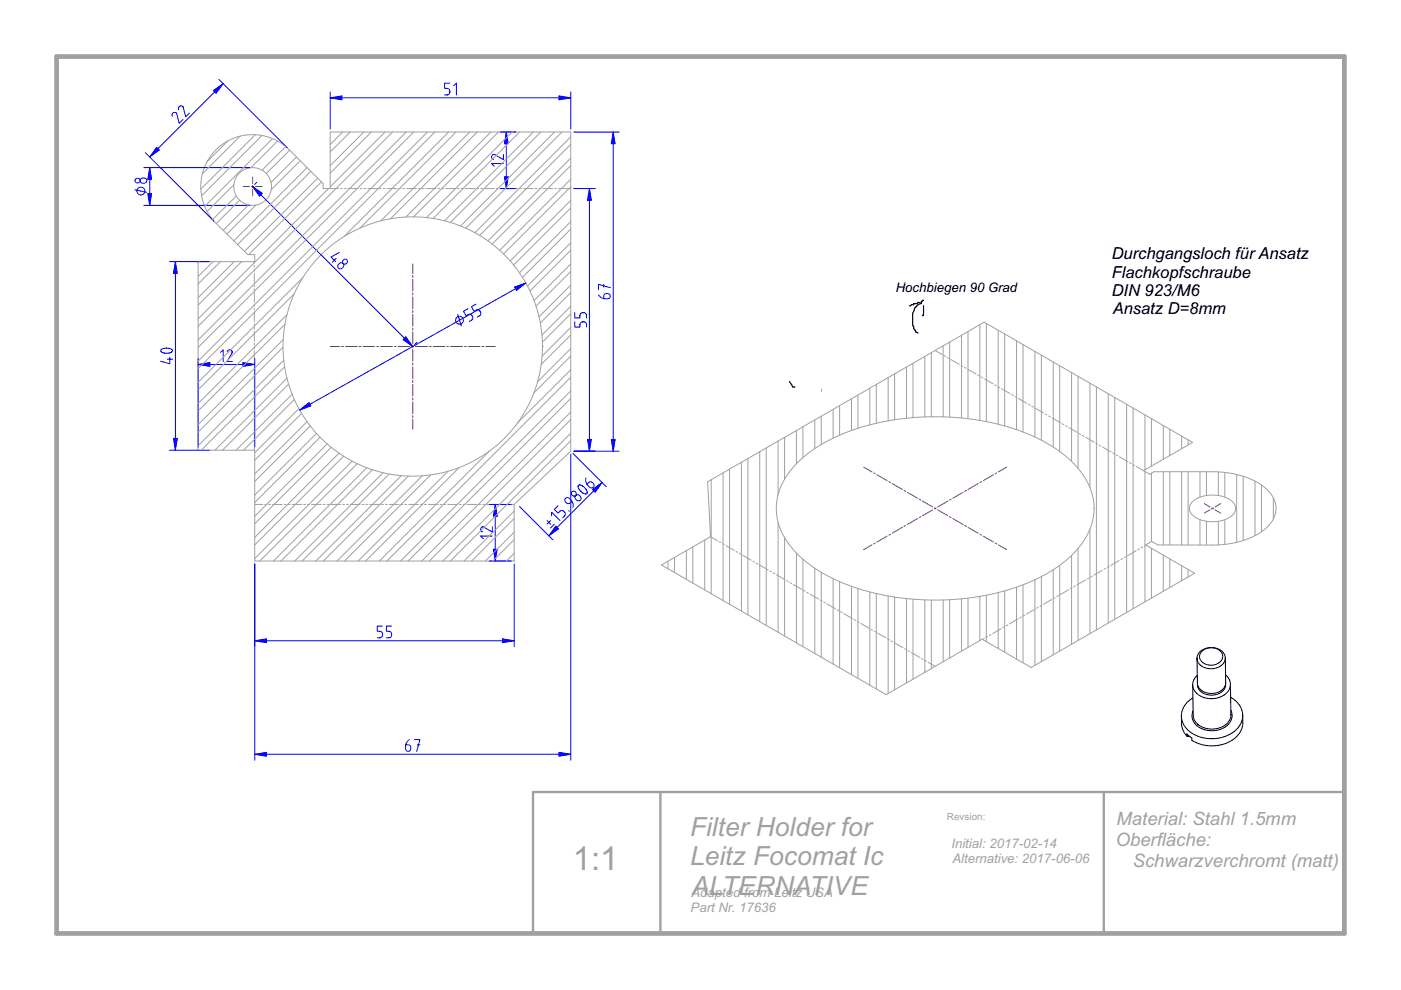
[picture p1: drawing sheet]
<svg xmlns="http://www.w3.org/2000/svg" width="297mm" height="210mm" viewBox="0 0 297 210" stroke-linecap="round" stroke-linejoin="round" font-family="sans-serif">
<g fill="none" stroke="#000" stroke-width=".21">
<path d="M254.8 137.9l-.7 .7-.3 .8 .1 .9 .6 .7 1 .6 1.1 .2 1.2-.1 1-.5M254.8 138.1l.6-.4 .8-.3h.8l.9 .1 .6 .4 .5 .5 .2 .6v.6l-.5 .8-.9 .5-1 .1-1.1-.1-.8-.5-.5-.8v-.8zM250.5 153.4l.3 1.4 .8 1.3M251.6 156.1l.7 .1M252.3 156.2h.1M253.8 143.2l-.7 1-.2 1.1 .3 1.1 .9 .9 1.2 .6 1.5 .2 1.5-.2 1.2-.5M259.9 144.9l-.1 .7-.3 .6-.6 .6-.8 .4-1 .2-.9-.1-.9-.2-.7-.5M259.9 144.7l-.2 .9-.7 .7-.9 .5-1.2 .2-1.1-.1-1-.5-.7-.7-.2-.9M260.9 147.8l1.4 1.2 .9 1.2 .3 1.6-.4 1.5-.9 1.4-1.4 1-1.7 .6-2 .3-2.1-.2-1.7-.6-1.5-1.1-.9-1.2-.4-1.5 .2-1.6 .9-1.4 1.3-1M261 150.6l.2 1.2-.2 1-.8 1-1.1 .7-1.3 .4h-1.5l-1.4-.3-1.1-.7M261 151.5l-.3 1.2-.9 1-1.2 .6-1.6 .3-1.5-.2-1.3-.6-.9-1-.3-1.2M261 151.5h.1"/>
<path d="M263.5 153.2l-.3 1.5-.9 1.4-1.5 1.1-1.8 .7-2.1 .2-2-.2-2.2-.9v-.5l-1.1-.9v.5"/>
</g>
<g fill="none" stroke="#a0a0a4" stroke-width=".21">
<path d="M70 40v-12h51v67.7l-12 11.3M71.8 40h-3.3v-1.1l-8-7.9-1.3-.9-1.4-.7-1.5-.5-1.7-.3h-2l-1.9 .3-1.9 .7-1.7 1-1.5 1.3-1.2 1.6-1 1.7-.6 1.9-.2 2.2 .1 2.2 .7 2.2 1 1.9 1.3 1.6 6.8 6.8h1.5v1.5h-12v40h12v23.4h55v-11.9M72.2 40h.4M73 40h.4M73.8 40h2.1M76.3 40h.4M77.1 40h.5M78 40h2M80.4 40h.5M81.3 40h.4M82.1 40h2.1M84.6 40h.4"/>
<path d="M85.4 40h.4M86.2 40h2.1M88.7 40h.4M89.5 40h.4M90.4 40h2M92.8 40h.4M93.7 40h.4M94.5 40h2M97 40h.4M97.8 40h.4M98.6 40h2.1M101.1 40h.4"/>
<path d="M101.9 40h.4M102.7 40h2.1M105.2 40h.4M106 40h.4M106.9 40h2M109.3 40h.5M110.2 40h.4M111 40h2.1M113.5 40h.4M114.3 40h.4M115.1 40h2.1M117.6 40h.4"/>
<path d="M118.4 40h.4M119.2 40h1.8M53.9 55.4v.4M53.9 56.3v.4M53.9 57.1v.4M53.9 57.9v2.1M53.9 60.4v.4M53.9 61.2v.4M53.9 62v2.1M53.9 64.5v.4M53.9 65.3v.4M53.9 66.2v2"/>
<path d="M53.9 68.6v.4M53.9 69.5v.4M53.9 70.3v2M53.9 72.8v.4M53.9 73.6v.4M53.9 74.4v2.1M53.9 76.9v.4M53.9 77.7v.4M53.9 78.5v2.1M115 73.5h.1M198.3 74.3l1.5 .9M200.2 75.4l.3 .2"/>
<path d="M200.9 75.8l.3 .2M201.6 76.2l1.8 1.1M203.7 77.5l.4 .2M204.5 77.9l.3 .2M205.2 78.3l1.8 1M207.3 79.5l.4 .2M208 79.9l.4 .2M53.9 81v.4M53.9 81.8v.4M53.9 82.7v2M53.9 85.1v.4M53.9 86v.4"/>
<path d="M53.9 86.8v2M53.9 89.3v.4M53.9 90.1v.4M53.9 90.9v2.1M53.9 93.4v.4M53.9 94.2v.4M53.9 95v.4M169 98.2a35.8 35.8 0 0 1 18.7-8.9 53.7 53.7 0 0 1 32.6 3.8 21.2 21.2 0 0 1 10.8 10.4 12.4 12.4 0 0 1-3.1 13.5 34.7 34.7 0 0 1-18.4 9.1 54 54 0 0 1-33.3-3.6 21.2 21.2 0 0 1-10.9-10.4 12.4 12.4 0 0 1 3.2-13.5zM208.7 80.3l1.8 1.1M210.9 81.6l.3 .2M211.6 82l.4 .2M212.3 82.4l1.8 1"/>
<path d="M214.5 83.6l.3 .3M215.2 84.1l.3 .2M215.9 84.5l1.8 1M218 85.7l.4 .2M218.8 86.1l.3 .2M219.5 86.5l1.8 1.1M221.6 87.8l.4 .2M222.3 88.2l.4 .2M223 88.6l1.8 1M225.2 89.8l.3 .2M225.9 90.2l.4 .3M226.6 90.7l1.8 1"/>
<path d="M228.8 91.9l.3 .2M229.5 92.3l.3 .2M230.2 92.7l1.8 1.1M232.3 94l.4 .2M233.1 94.4l.3 .2M233.8 94.8l1.8 1M235.9 96l.4 .2M236.6 96.4l.4 .2M237.3 96.9l1.8 1M239.5 98.1l.3 .2M240.2 98.5l.4 .2M240.9 98.9l2.8 1.6 1-.5h12.7l2.9 .3a13.2 13.2 0 0 1 9.5 4.9 5.2 5.2 0 0 1-1.7 7.1 17.8 17.8 0 0 1-11 3.3l-11.6-.1-1.3-.7-1.3 .7 10.4 6-34.7 20-10.4-6-20.3 11.8-47.7-27.5 10.4-6"/>
<path d="M242.4 99.8l10.4-6-44.1-25.5-58.7 33.8 .6 11.7M54 107h1.7M56.1 107h.4M56.9 107h.5M57.8 107h2M60.2 107h.5M61.1 107h.4M61.9 107h2.1M64.4 107h.4M65.2 107h.4M66 107h2.1M68.5 107h.4"/>
<path d="M69.3 107h.4M70.2 107h2M72.6 107h.4M73.5 107h.4M74.3 107h2M76.8 107h.4M77.6 107h.4M78.4 107h2.1M80.9 107h.4M81.7 107h.4M82.5 107h2.1M85 107h.4"/>
<path d="M85.8 107h.5M86.7 107h2M89.1 107h.5M90 107h.4M90.8 107h2.1M93.3 107h.4M94.1 107h.4M94.9 107h2.1M97.4 107h.4M98.2 107h.4M99.1 107h2M101.5 107h.4"/>
<path d="M102.4 107h.4M103.2 107h2M105.7 107h.4M106.5 107h.4M107.3 107h1.7M150.6 113.8l1.5 .8M152.5 114.8l.3 .3M153.2 115.3l.3 .2M153.9 115.7l1.8 1M156 116.9l.4 .2M156.8 117.3l.3 .2M157.5 117.7l1.8 1.1"/>
<path d="M159.6 119l.4 .2M160.3 119.4l.4 .2M161.1 119.8l1.7 1M237.3 118.9l-1.8 1M238 118.4l-.4 .3M238.7 118l-.3 .2M240.9 116.8l-1.8 1M241.6 116.4l-.4 .2M242.3 116l-.4 .2M243 115.6l-.4 .2M252.8 106.4l1.1-.7 1.4-.5 1.7-.2 1.6 .1 1.5 .5 1.1 .7 .6 .8 .1 1-.2 .6-.4 .5-1.5 .9-2 .5-2.2-.1-1.8-.6-1.3-1-.3-.7v-.6l.2-.6zM163.2 121l.4 .2"/>
<path d="M163.9 121.5l.4 .2M164.6 121.9l1.8 1M166.8 123.1l.3 .2M167.5 123.5l.3 .2M168.2 123.9l1.8 1.1M170.3 125.2l.4 .2M171.1 125.6l.3 .2M171.8 126l1.8 1M173.9 127.2l.4 .2M174.6 127.6l.4 .2M175.4 128.1l1.7 1M177.5 129.3l.4 .2"/>
<path d="M178.2 129.7l.4 .2M178.9 130.1l1.8 1M181.1 131.4l.3 .2M181.8 131.8l.3 .2M182.5 132.2l1.8 1M184.6 133.4l.4 .2M185.4 133.8l.3 .2M186.1 134.2l1.8 1.1M188.2 135.5l.4 .2M188.9 135.9l.4 .2M189.7 136.3l1.7 1M191.8 137.5l.4 .2"/>
<path d="M192.5 138l.4 .2M193.2 138.4l1.8 1M195.4 139.6l.3 .2M208.7 135.4l-.4 .2M209.4 135l-.4 .2M210.1 134.5l-.3 .2M212.3 133.3l-1.8 1M213 132.9l-.4 .2M213.7 132.5l-.4 .2M215.8 131.2l-1.8 1.1M216.5 130.8l-.3 .2M217.3 130.4l-.4 .2"/>
<path d="M219.4 129.2l-1.8 1M220.1 128.8l-.3 .2M220.8 128.3l-.3 .3M223 127.1l-1.8 1M223.7 126.7l-.4 .2M224.4 126.3l-.3 .2M226.6 125l-1.8 1.1M227.3 124.6l-.4 .2M228 124.2l-.4 .2M230.1 123l-1.8 1M230.8 122.6l-.3 .2M231.6 122.2l-.4 .2"/>
<path d="M233.7 120.9l-1.8 1.1M234.4 120.5l-.3 .2M235.1 120.1l-.3 .2M196.1 140l.3 .2M196.8 140.4l1.5 .9"/>
<circle cx="53.6" cy="39.5" r="4"/>
<circle cx="87.5" cy="73.5" r="27.5"/>
</g>
<g fill="none" stroke="#f00" stroke-width=".21">
<path d="M51.6 39.5h1.3M53.4 39.5h.4M53.6 37.5v1.4M53.6 39.3v.4M54.2 39.5h1.4M53.6 40.2v1.3M87.5 56v2M87.5 58.4v.4M87.5 59.2v2.5M70 73.5h2M72.4 73.5h.5M73.3 73.5h2.4"/>
<path d="M76.2 73.5h.4M77 73.5h2.5M79.9 73.5h.4M80.7 73.5h2.5M83.6 73.5h.4M84.4 73.5h2.5M87.3 73.5h.4M87.5 62.1v.4M87.5 62.9v2.5M87.5 65.8v.4M87.5 66.7v2.4M87.5 69.5v.5"/>
<path d="M87.5 70.4v2.4M87.5 73.3v.4M87.5 74.1v2.5M87.5 77v.4M87.5 77.8v2.5M88.1 73.5h2.5M91 73.5h.4M91.8 73.5h2.5M94.7 73.5h.4M95.6 73.5h2.4M98.4 73.5h.5M99.3 73.5h2.5"/>
<path d="M102.2 73.5h.4M103 73.5h2M87.5 80.7v.4M87.5 81.5v2.5M87.5 84.4v.4M87.5 85.2v2.5M87.5 88.1v.4M87.5 88.9v2.1M183.1 99l1.8 1.1M213.4 99l-1.7 1.1M184.9 115.5l-1.8 1M185.2 100.3l.4 .2"/>
<path d="M185.6 115.1l-.4 .2M185.9 100.7l2.2 1.2M188.1 113.7l-2.2 1.2M188.4 102.1l.4 .2M188.8 113.3l-.4 .2M189.2 102.5l2.1 1.3M191.3 111.8l-2.1 1.3M191.7 104l.3 .2M192 111.4l-.3 .2M192.4 104.4l2.1 1.2M194.5 110l-2.1 1.2M194.9 105.8l.3 .2"/>
<path d="M195.2 109.5l-.3 .3M195.6 106.2l2.1 1.3M197.7 108.1l-2.1 1.2M198.1 107.7l.4 .2M198.5 107.7l-.4 .2M198.8 108.1l2.2 1.2M201 106.2l-2.2 1.3M201.3 109.5l.4 .3M201.7 105.8l-.4 .2M202 110l2.2 1.2M204.2 104.4l-2.2 1.2M204.5 111.4l.4 .2"/>
<path d="M204.9 104l-.4 .2M205.2 111.8l2.2 1.3M207.4 102.5l-2.2 1.3M207.7 113.3l.4 .2M208.1 102.1l-.4 .2M208.5 113.7l2.1 1.2M210.6 100.7l-2.1 1.2M211 115.1l.3 .2M211.3 100.3l-.3 .2M211.7 115.5l1.7 1M255.3 106.8l1.2 .7M256.5 108.1l-1.2 .7"/>
<path d="M256.9 107.7l.4 .2M257.3 107.7l-.4 .2M257.6 108.1l1.2 .7M258.8 106.8l-1.2 .7"/>
</g>
<path d="M140 167.9v30M234 167.9v30M285 167.9h-172v30" fill="none" stroke="#a0a0a4" stroke-width=".5"/>
<path d="M12 12h273v185.9h-273z" fill="none" stroke="#a0a0a4" stroke-width="1"/>
<path d="M53.6 39.5l33.9 34M54.4 38.7l-.4 .4M88.4 72.6l-.4 .4" fill="none" stroke="#00f" stroke-width=".21"/>
<path d="M85.4 72l.6-.6 1.5 2.1z" fill="#00f"/>
<path d="M85.4 72l.6-.6 1.5 2.1z" fill="#00f" stroke="#00f" stroke-width=".21"/>
<path d="M53.6 39.5l2 1.5-.6 .6z" fill="#00f"/>
<path d="M53.6 39.5l2 1.5-.6 .6z" fill="#00f" stroke="#00f" stroke-width=".21"/>
<g fill="none" stroke="#00f" stroke-width=".21">
<path d="M71.3 54.8l-.8 .8M71.8 56.1a.6 .6 0 0 1 .9-.2 .6 .6 0 0 1-.1 .9 .56 .56 0 0 1-.8 0 .56 .56 0 0 1 0-.7zM72 53.5l-1.8 1 1 1M111.5 60l-48 26.9"/>
<circle cx="73.1" cy="55.5" r=".52"/>
</g>
<path d="M253 150.7l-.3 .9 .1 .8 .4 .8 .6 .7" fill="none" stroke="#000" stroke-width=".21"/>
<path d="M63.5 86.9l2-1.5 .4 .7z" fill="#00f"/>
<path d="M63.5 86.9l2-1.5 .4 .7z" fill="#00f" stroke="#00f" stroke-width=".21"/>
<path d="M109.1 60.9l2.4-.9-2 1.6z" fill="#00f"/>
<path d="M109.1 60.9l2.4-.9-2 1.6z" fill="#00f" stroke="#00f" stroke-width=".21"/>
<g fill="none" stroke="#00f" stroke-width=".21">
<path d="M46.4 16.8l14.5 14.5M47.3 17.7l-15.6 15.6M30.9 32.4l14.4 14.5M97.1 66.7l.7 2.4M99.2 65.4l-.9 .6 .5 1 .5-.3a.71 .71 0 0 1 .8 .3 .71 .71 0 0 1-.1 .9l-.5 .3M100.9 64.5l-.9 .5 .5 1 .5-.3a.71 .71 0 0 1 .8 .4 .71 .71 0 0 1-.1 .8l-.5 .3"/>
<circle cx="97.4" cy="67.9" r=".83"/>
</g>
<path d="M253.8 139.6l.1 5.2M254.8 137.9l1-.5 1.2-.1 1.1 .2 .9 .5 .6 .8 .2 .9-.3 .8-.7 .7M250.5 151.8v1.6M252.9 145.2l.1 6.4M253.9 145l.1 .9 .6 .7M259.8 143.1l.8 .9 .3 1.1M260.9 145.1l-.4 1.3-1 1M260.9 145.1l.1 6.4M263.5 151.6v1.6" fill="none" stroke="#000" stroke-width=".21"/>
<path d="M174.2 82.5v.5" fill="none" stroke="#a0a0a4" stroke-width=".21"/>
<path d="M45.2 19.2l2.1-1.5-1.5 2.1z" fill="#00f"/>
<path d="M45.2 19.2l2.1-1.5-1.5 2.1z" fill="#00f" stroke="#00f" stroke-width=".21"/>
<path d="M33.2 31.2l.6 .6-2.1 1.5z" fill="#00f"/>
<path d="M33.2 31.2l.6 .6-2.1 1.5z" fill="#00f" stroke="#00f" stroke-width=".21"/>
<path d="M30.5 35.5h22.4M31.7 35.5v8M36.5 24.7a.54 .54 0 0 1 .2-.8 .54 .54 0 0 1 .8 .2l.5 2 .8-.7M37.9 23.3a.54 .54 0 0 1 .2-.8 .54 .54 0 0 1 .7 .2l.6 2.1 .8-.8M30.5 43.5h22.4" fill="none" stroke="#00f" stroke-width=".21"/>
<path d="M31.7 35.5l.5 2.5h-.9z" fill="#00f"/>
<path d="M31.7 35.5l.5 2.5h-.9z" fill="#00f" stroke="#00f" stroke-width=".21"/>
<path d="M31.3 41h.9l-.5 2.5z" fill="#00f"/>
<path d="M31.3 41h.9l-.5 2.5z" fill="#00f" stroke="#00f" stroke-width=".21"/>
<g fill="none" stroke="#00f" stroke-width=".21">
<path d="M29.8 38a.65 .65 0 0 1 1-.2 .65 .65 0 0 1 0 1 .66 .66 0 0 1-.8 0 .66 .66 0 0 1-.2-.8zM28.6 40.2l2.5 .6M121.5 96.1l7 7.1M110.2 107.4l7 7.1M127.7 102.3l-11.3 11.3"/>
<circle cx="29.2" cy="38.3" r=".52"/>
<circle cx="29.9" cy="40.5" r=".83"/>
</g>
<path d="M125.6 103.8l2.1-1.5-1.5 2.1z" fill="#00f"/>
<path d="M125.6 103.8l2.1-1.5-1.5 2.1z" fill="#00f" stroke="#00f" stroke-width=".21"/>
<path d="M117.8 111.5l.6 .6-2 1.5z" fill="#00f"/>
<path d="M117.8 111.5l.6 .6-2 1.5z" fill="#00f" stroke="#00f" stroke-width=".21"/>
<g fill="none" stroke="#00f" stroke-width=".21">
<path d="M35.9 55.5h8.5M37.2 55.5v40M35.9 95.5h8.5M116 110.4l.8 .7M116.8 110.4l-.8 .7M117 109.4v-.8l1.7 1.8M117.5 111.1l-.7 .8M118.3 107.2l-.8 .8 .8 .8 .4-.4a.71 .71 0 0 1 .9 .1 .71 .71 0 0 1 .1 .9l-.4 .4M120.6 108.3l.1 .1M121.3 106.3l-.4 .3a.67 .67 0 0 1-1-.1 .67 .67 0 0 1 .3-1 1.72 1.72 0 0 1 1.3 2.1M122.1 105.1a.67 .67 0 0 1 .9 .1 .67 .67 0 0 1-.2 1 .74 .74 0 0 1-.7-.3 .74 .74 0 0 1 0-.8zM122.7 102.9h.4l.8 .5 .6 .8-.1 .5h-.5l-.8-.5-.5-.8z"/>
<path d="M124.2 101.3a1.71 1.71 0 0 0 1.3 2.1 .67 .67 0 0 0 .3-.9 .67 .67 0 0 0-1-.2l-.4 .4"/>
<circle cx="121.7" cy="104.7" r=".52"/>
</g>
<path d="M36.8 93h.8l-.4 2.5z" fill="#00f"/>
<path d="M36.8 93h.8l-.4 2.5z" fill="#00f" stroke="#00f" stroke-width=".21"/>
<path d="M37.2 55.5l.4 2.5h-.8z" fill="#00f"/>
<path d="M37.2 55.5l.4 2.5h-.8z" fill="#00f" stroke="#00f" stroke-width=".21"/>
<path d="M106.1 40h3.3M106.1 28h3.3M107.4 28v12M34.2 74.1l.6-.2 .9-.1 .6 .2 .3 .4-.5 .4-1.2 .1-.7-.3-.1-.2zM35.5 76.2h1.1M36 75.7v1.4l-1.9-.5" fill="none" stroke="#00f" stroke-width=".21"/>
<path d="M259.8 139.5l.1 5.2" fill="none" stroke="#000" stroke-width=".21"/>
<path d="M195.1 64.1h-.5l-.2 .3h-.7v.2h-.4l-.5 .2M195.8 63.7l-.5 .2v.5a1.87 1.87 0 0 0-1.6 1.6l-.2 .5v2.5l.7 1.4 .4 .2M195.8 64.8v1.9l-.2 .2h.2M167.4 80.9l.7 1.2h.4" fill="none" stroke="#000" stroke-width=".25"/>
<path d="M106.9 37.5h.9l-.4 2.5z" fill="#00f"/>
<path d="M106.9 37.5h.9l-.4 2.5z" fill="#00f" stroke="#00f" stroke-width=".21"/>
<path d="M107.4 28l.4 2.5h-.9z" fill="#00f"/>
<path d="M107.4 28l.4 2.5h-.9z" fill="#00f" stroke="#00f" stroke-width=".21"/>
<path d="M70 20.7h51M106.7 34.7h-2.5l.6 .5M106.7 32.7v1.1l-1.8-1a.54 .54 0 0 0-.7 .4 .54 .54 0 0 0 .4 .6" fill="none" stroke="#00f" stroke-width=".21"/>
<path d="M70 20.7l2.5-.4v.9z" fill="#00f"/>
<path d="M70 20.7l2.5-.4v.9z" fill="#00f" stroke="#00f" stroke-width=".21"/>
<path d="M118.5 20.3l2.5 .4-2.5 .5z" fill="#00f"/>
<path d="M118.5 20.3l2.5 .4-2.5 .5z" fill="#00f" stroke="#00f" stroke-width=".21"/>
<path d="M70 19.5v7.9M95.4 17.6h-1.1v1.1h.5a.71 .71 0 0 1 .6 .7 .71 .71 0 0 1-.6 .7h-.5M96.2 18.2l.6-.6v2.5M121 19.5v7.9M130 28v67.7" fill="none" stroke="#00f" stroke-width=".21"/>
<path d="M129.6 93.2h.8l-.4 2.5z" fill="#00f"/>
<path d="M129.6 93.2h.8l-.4 2.5z" fill="#00f" stroke="#00f" stroke-width=".21"/>
<path d="M130 28l.4 2.5h-.8z" fill="#00f"/>
<path d="M130 28l.4 2.5h-.8z" fill="#00f" stroke="#00f" stroke-width=".21"/>
<path d="M121.6 28h9.7M126.9 62.5a1.71 1.71 0 0 0 2.4 .6 .67 .67 0 0 0-.5-.9 .67 .67 0 0 0-.8 .6v.5M128 60.3v.6M129.4 61l-2.5-.7v1.1M121.6 95.7h9.7M105 107v11.9" fill="none" stroke="#00f" stroke-width=".21"/>
<path d="M105 107l.4 2.5h-.8z" fill="#00f"/>
<path d="M105 107l.4 2.5h-.8z" fill="#00f" stroke="#00f" stroke-width=".21"/>
<path d="M104.6 116.4h.8l-.4 2.5z" fill="#00f"/>
<path d="M104.6 116.4h.8l-.4 2.5z" fill="#00f" stroke="#00f" stroke-width=".21"/>
<path d="M42 77.3h12M103.8 107h4.6M103.8 118.9h4.6M104.4 113.6h-2.5l.5 .6M104.4 111.7v1.1l-1.9-1.1a.54 .54 0 0 0-.7 .4 .54 .54 0 0 0 .5 .7" fill="none" stroke="#00f" stroke-width=".21"/>
<path d="M42 77.3l2.5-.4v.8z" fill="#00f"/>
<path d="M42 77.3l2.5-.4v.8z" fill="#00f" stroke="#00f" stroke-width=".21"/>
<path d="M51.5 76.9l2.5 .4-2.5 .4z" fill="#00f"/>
<path d="M51.5 76.9l2.5 .4-2.5 .4z" fill="#00f" stroke="#00f" stroke-width=".21"/>
<path d="M42 76v18.8M46.8 74.7l.5-.5v2.5M48.2 74.6a.54 .54 0 0 1 .6-.5 .54 .54 0 0 1 .4 .7l-1.1 1.9h1.2M54 76v18.8M54 135.9h55" fill="none" stroke="#00f" stroke-width=".21"/>
<g fill="none" stroke="#a0a0a4" stroke-width=".21">
<path d="M48.3 29.9l-4.4 4.4M49.6 39.2l-5.7 5.6M50.9 28.9l-8 8M54.1 28.6l-11.5 11.5M55.5 28.7l-12.8 12.8M57.8 29.4l-14.4 14.4M58.9 29.9l-5.7 5.7M60.6 31.1l-5 5M61.4 31.8l-4.9 5M62.9 33.3l-5.4 5.4M63.7 34.1l-6.2 6.1M65.1 35.5l-15.5 15.6"/>
<path d="M65.9 36.3l-15.5 15.6M67.4 37.8l-15.6 15.5M68.1 38.6l-15.4 15.4M69.6 40l-27.6 27.6M72.7 28l-2.7 2.6M74.2 28l-4.2 4.2M77.1 28l-7.1 7.1M78.7 28l-8.7 8.7M81.6 28l-11.6 11.6M83.2 28l-41.2 41.2M86.1 28l-44.1 44.1M87.7 28l-45.7 45.7"/>
<path d="M90.6 28l-48.6 48.6M92.2 28l-50.2 50.2M95.1 28l-22.2 22.2M96.7 28l-20.4 20.4M99.6 28l-18.8 18.8M101.2 28l-18.4 18.4M104.1 28l-18 18M105.7 28l-18 18M108.6 28l-18.2 18.1M110.2 28l-18.4 18.3M113.1 28l-18.9 18.8M114.7 28l-19.2 19.2"/>
<path d="M117.6 28l-20 19.9M119.2 28l-20.5 20.4M121 39.6l-14.2 14.2M121 35.1l-16.6 16.6M121 30.6l-19.3 19.3M121 38l-15.1 15.1M121 33.5l-17.5 17.6M121 29l-20.3 20.3M42.3 55.5l-.3 .2M45.2 55.5l-3.2 3.1M46.7 55.5l-4.7 4.7M49.6 55.5l-7.6 7.6"/>
<path d="M50.1 41.6l-5 5M50.8 42.4l-4.9 5M51.2 55.5l-9.2 9.2M52.7 43.4l-5.4 5.4M54.3 43.5l-6.2 6.1M64.2 58.9l-22.2 22.2M121 57.5l-7.4 7.4M121 53.1l-8.6 8.6M121 48.6l-10.2 10.2M121 44.1l-12.1 12.1M121 56l-7.8 7.7M121 51.5l-9.2 9.1"/>
<path d="M121 47l-10.9 10.8M121 42.5l-12.8 12.8M60 73.6l-18 18M60 72l-18 18M60.2 76.4l-18.2 18.1M60.3 77.8l-17.6 17.7M60.4 68.7l-18.4 18.4M60.8 66.7l-18.8 18.9M62.4 62.3l-20.4 20.4M121 80l-39 38.9M121 75.5l-7.8 7.8M121 71l-6.3 6.3"/>
<path d="M121 66.5l-6 6M121 62l-6.4 6.5M121 78.4l-11.3 11.3M121 73.9l-7 7M121 69.4l-6.1 6.1M121 64.9l-6.1 6.1M121 60.4l-6.7 6.8M189.7 79.3v9.7M192.2 77.8v10.9M193.6 77v11.5M196.1 75.6v12.8M197.5 74.8v13.6"/>
<path d="M200 73.3v15.1M201.3 72.5v15.9M203.9 71.1v17.5M205.2 70.3v18.5M207.7 68.8v20.3M209.1 68.6v20.8M211.6 70v20M213 70.8v19.5M215.5 72.3v18.8M216.9 73.1v18.5M219.4 74.5v18.2M220.8 75.3v18"/>
<path d="M223.3 76.8v18M224.7 77.5v18.2M227.2 79v18.8M228.6 79.8v19.5M60.8 80.2l-15.2 15.3M61.2 81.4l-14 14.1M61.9 83.6l-11.8 11.9M62.4 84.7l-10.8 10.8M63.4 86.6l-9.4 9.4M63.9 87.6l-9.9 10M65.1 89.4l-11.1 11.1M65.8 90.3l-11.8 11.8"/>
<path d="M67.1 91.9l-13.1 13.1M67.9 92.7l-13.9 13.9M69.4 94.1l-15.4 15.4M70.2 94.8l-16.2 16.3M71.9 96.1l-17.9 17.9M72.8 96.7l-18.8 18.8M74.7 97.8l-20.7 20.6M75.7 98.3l-20.6 20.6M77.8 99.2l-19.8 19.7M78.9 99.6l-19.3 19.3M95 99.9l-19 19M97.4 99.1l-19.9 19.8"/>
<path d="M103.7 95.7l-23.3 23.2M121 93.4l-25.5 25.5M121 89l-30 29.9M121 84.5l-34.5 34.4M121 91.9l-27.1 27M121 87.4l-31.6 31.5M121 82.9l-36.1 36M154.7 99.5v28.6M157.2 98v31.6M158.6 97.2v33.2M161.1 95.8v36M162.5 95v37.6"/>
<path d="M165 93.5v11.4M166.3 92.7v8.9M168.9 91.3v7M170.2 90.5v6.5M172.7 89v6.1M174.1 88.2v6M176.6 86.8v6.1M178 86v6.3M180.5 84.5v6.8M181.9 83.8v7M184.4 82.3v7.8M185.8 81.5v8.2"/>
<path d="M188.3 80.1v9.1M231.1 81.2v22.2M232.5 82v51.6M235 83.5v48.6M236.3 84.3v47M238.9 85.7v44.2M240.2 86.5v42.6M242.8 88v11.6M242.8 100v27.6M244.1 88.8v10M246.6 90.2v7.2M248 91v5.6"/>
<path d="M250.5 92.5v2.6M251.9 93.3v1M81.2 100.2l-18.7 18.7M82.5 100.5l-18.4 18.4M85.1 100.8l-18.1 18.1M86.6 100.9l-18 18M89.5 100.9l-18 18M91.3 100.7l-18.3 18.2M109 118.9h.1M109 114.4l-4.5 4.5M109 109.9l-9 9M109 117.3l-1.6 1.6"/>
<path d="M109 112.8l-6.1 6.1M109 108.3l-10.6 10.6M141.6 119v1.6M143 118.2v3.2M145.5 116.7v6.1M146.9 115.9v7.7M149.4 114.5v10.6M150.8 101.7v24.2M153.3 100.3v27M165 110.7v23.4M166.3 114v20.8M168.9 117.3v19"/>
<path d="M170.2 118.6v18.5M224.7 119.9v18.1M227.2 117.8v18.8M228.6 116.3v19.5M231.1 112.2v22.1M244.1 100.3v14.5M244.1 116.3v10.5M246.6 100v15.5M246.6 117.7v7.7M248 100v15.5M248 118.5v6.1M250.5 100v15.6"/>
<path d="M250.5 120v3.1M251.9 100v15.6M254.4 100v5.4M254.4 110.2v5.4M255.8 100v5.1M255.8 110.5v5.1M258.3 100.1v5M258.3 110.5v5M259.7 100.2v5.2M259.7 110.2v5.2M262.2 100.6v14.4M263.6 101v13.6"/>
<path d="M266.1 102v11.6M267.5 102.8v9.9M270 105.6v4.4M172.7 120.5v18M174.1 121.3v18M176.6 122.7v18.1M178 123.3v18.3M180.5 124.3v18.7M181.9 124.8v19M184.4 125.5v19.8M185.8 125.8v20.3M188.3 126.4v20.6"/>
<path d="M189.7 126.6v19.6M192.2 126.9v17.9M193.6 127v17M196.1 127.2v15.3M197.5 127.2v14.6M200 127.2v13.1M201.3 127.2v12.3M203.9 127v11.1M205.2 126.8v10.5M207.7 126.4v9.4M209.1 126.2v9.8M211.6 125.6v11.9"/>
<path d="M213 125.3v13M215.5 124.5v15.2M216.9 124v16.5M219.4 122.9v18.2M220.8 122.3v18M223.3 120.8v18M251.9 120.7v1.6"/>
</g>
<path d="M54 135.9l2.5-.5v.9z" fill="#00f"/>
<path d="M54 135.9l2.5-.5v.9z" fill="#00f" stroke="#00f" stroke-width=".21"/>
<path d="M106.5 135.4l2.5 .5-2.5 .4z" fill="#00f"/>
<path d="M106.5 135.4l2.5 .5-2.5 .4z" fill="#00f" stroke="#00f" stroke-width=".21"/>
<path d="M125 40v55.7M54 119.6v17.5M109 119.6v17.5M81.1 132.7h-1.1v1.1h.5a.71 .71 0 0 1 .6 .7 .71 .71 0 0 1-.6 .7h-.5M83 132.7h-1.1v1.1h.6a.71 .71 0 0 1 .6 .7 .71 .71 0 0 1-.6 .7h-.6" fill="none" stroke="#00f" stroke-width=".21"/>
<path d="M124.6 93.2h.8l-.4 2.5z" fill="#00f"/>
<path d="M124.6 93.2h.8l-.4 2.5z" fill="#00f" stroke="#00f" stroke-width=".21"/>
<path d="M125 40l.4 2.5h-.8z" fill="#00f"/>
<path d="M125 40l.4 2.5h-.8z" fill="#00f" stroke="#00f" stroke-width=".21"/>
<path d="M121.6 40h4.6M121.8 68.2v1.1h1.2v-.5a.71 .71 0 0 1 .7-.6 .71 .71 0 0 1 .6 .6v.5M121.8 66.3v1.1h1.2v-.6a.71 .71 0 0 1 .7-.5 .71 .71 0 0 1 .6 .5v.6M121.6 95.7h4.6M54 159.9h67" fill="none" stroke="#00f" stroke-width=".21"/>
<path d="M54 159.9l2.5-.4v.8z" fill="#00f"/>
<path d="M54 159.9l2.5-.4v.8z" fill="#00f" stroke="#00f" stroke-width=".21"/>
<path d="M118.5 159.5l2.5 .4-2.5 .4z" fill="#00f"/>
<path d="M118.5 159.5l2.5 .4-2.5 .4z" fill="#00f" stroke="#00f" stroke-width=".21"/>
<path d="M121 96.3v64.9M54 119.6v41.6M86.8 156.8a1.71 1.71 0 0 0-.5 2.4 .67 .67 0 0 0 .8-.5 .67 .67 0 0 0-.6-.8h-.5M87.9 156.8h1.1l-.7 2.5M88.5 157.9h.5" fill="none" stroke="#00f" stroke-width=".21"/>
<text font-size="7" fill="#a0a0a4" x="121.4" y="184.4">1:1</text>
<g font-size="5.6" fill="#a0a0a4">
<text x="146.3" y="177.3">Filter Holder for</text>
<text x="146.3" y="183.5">Leitz Focomat Ic</text>
<text x="146.7" y="189.7">ALTERNATIVE</text>
</g>
<g font-size="3.9" fill="#a0a0a4">
<text x="236.6" y="179.4">Oberfläche:</text>
<text x="236.7" y="175">Material: Stahl 1.5mm</text>
<text x="240.2" y="183.7">Schwarzverchromt (matt)</text>
</g>
<g font-size="3.5">
<text x="235.7" y="58.9">Flachkopfschraube</text>
<text x="235.7" y="55">Durchgangsloch fürAnsatz</text>
<text x="235.7" y="62.7">DIN 923/M6</text>
<text x="235.9" y="66.6">Ansatz D=8mm</text>
</g>
<text font-size="2.8" x="189.9" y="62">Hochbiegen 90 Grad</text>
<g font-size="2.8" fill="#a0a0a4">
<text x="201.7" y="179.8">Initial: 2017-02-14</text>
<text x="201.9" y="182.9">Alternative: 2017-06-06</text>
<text x="146.6" y="190.2">Adapted from Leitz USA</text>
<text x="146.4" y="193.3">Part Nr. 17636</text>
</g>
<text font-size="2.1" fill="#a0a0a4" x="200.8" y="173.8">Revsion:</text>
</svg>
